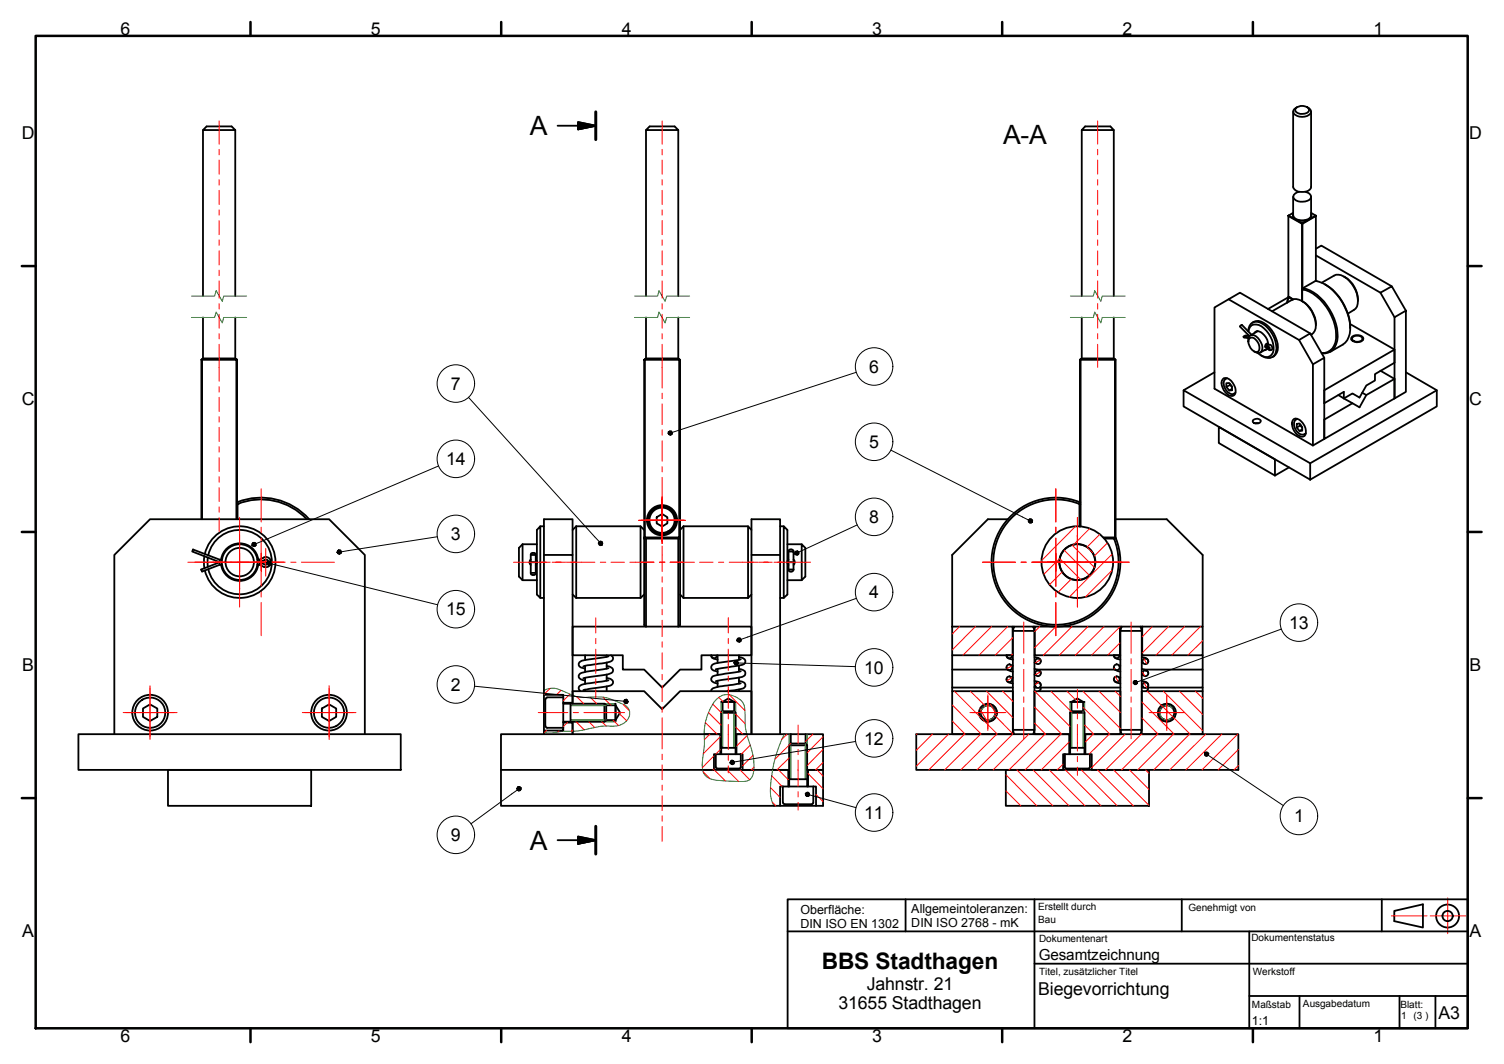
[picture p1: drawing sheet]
<svg xmlns="http://www.w3.org/2000/svg" width="420mm" height="297mm" viewBox="0 0 420 297" stroke-linecap="round" stroke-linejoin="round" font-family="sans-serif">
<!-- layer: Bruchlinie (ISO) -->
<path d="M53.5 88.6h6.4l.5-1.5 1.7 3.1 .4-1.6h6.4M53.5 82.7h6.4l.5-1.6 1.7 3 .4-1.4h6.4M177.3 88.6h6.4l.4-1.5 1.7 3.1 .4-1.6h6.5M177.3 82.7h6.4l.4-1.6 1.7 3 .4-1.4h6.5M299 88.6h6.4l.4-1.5 1.7 3.1 .4-1.6h6.4M299 82.7h6.4l.4-1.6 1.7 3 .4-1.4h6.4M152 192.8a5.5 5.5 0 0 1 5.7 .3 10.6 10.6 0 0 0 7 1.5 13.2 13.2 0 0 1 8.4 1.6 3 3 0 0 1 2.8 2.5 3 3 0 0 1-1.7 3.3 7.4 7.4 0 0 1-4.8 .7h-1.4a41.5 41.5 0 0 1-11.6 1.6l-2.3 .3-2.1-.1M200.2 195.2a4.8 4.8 0 0 1 6.9 .4 6.5 6.5 0 0 1 1.1 5 21.7 21.7 0 0 0 1.8 8.7 11.6 11.6 0 0 1-.1 7.9 3.3 3.3 0 0 1-3.3 1l-5.2-.3a5 5 0 0 1-4.9-2.1 9.8 9.8 0 0 1 0-5.3l.3-2.6a16.4 16.4 0 0 1 3.4-12.7zM219.1 205a37.8 37.8 0 0 0-3.8 17l.5 2.1 .4 .9" fill="none" stroke="#1b871b" stroke-width=".28"/>
<g fill="none" stroke="#000" stroke-width=".51">
<path d="M152 192.8v1.2h5.4v.7M160 194.1v2.1h-2.6M201.9 198.6v-2.7l1.6-.9 1.6 .9v2.7M157.4 201.7h2.6v2.4M157.4 203.2v.7h-5.4v.6M200 210.6h-.5v4.3h-3.2M201.5 205h-4.8h4.5v5.6M205.5 205h3.1h-2.9v5.6M206.9 210.6h.6v4.3h3.1M215.8 214.9h4.7M218.7 219.6h-.8v5.4h-1.7M220.2 214.9v4.7"/>
<path d="M220.9 205v2.6M225.7 214.9v4.7M229.9 214.9v10.1h-1.9v-5.4h-.8"/>
</g>
<!-- layer: Sichtbar (ISO) -->
<g fill="none" stroke="#000" stroke-width=".51">
<path d="M56.7 36.3v46.4M57.7 35.3h7l1 1h-9zM65.7 36.3v46.4M180.5 36.3l1-1h7l1 1zM180.5 36.3v46.4M189.5 36.3v46.4M302.2 36.3v46.4M303.1 35.3h7.1l.9 1h-8.9zM311.1 36.3v46.4M361.3 31.2v21a2.41 2.41 0 0 0 2.8 1.4 2.03 2.03 0 0 0 2.2-1.4v-21M361.9 30.3a2.45 2.45 0 0 1 3.8 .3 1.84 1.84 0 0 1-2.5 1.2 1.24 1.24 0 0 1-1.3-1.5zM362.4 29.9a1.36 1.36 0 0 0-1 1.8 3.2 3.2 0 0 0 4.9-.4 1.6 1.6 0 0 0-1.2-1.4"/>
<path d="M361.3 54.9v5.2a2.35 2.35 0 0 0 2.8 1.4 2 2 0 0 0 2.2-1.4v-5.2M361.3 59.7a1.37 1.37 0 0 0 1.4 1.8 3.3 3.3 0 0 0 3.6-.9v-.9M361.3 59.4l-1.3 .8 3.8 2.1M363 53.5a1.74 1.74 0 0 0-1.7 1.7 3.3 3.3 0 0 0 4.8 .2 1.52 1.52 0 0 0-1.5-1.9M366.3 59.4l1.2 .8-3.7 2.1M359.9 60.2h.1M363.8 62.3l.1 .2zM367.5 78.4a13.3 13.3 0 0 1 8.8 8.7 8.2 8.2 0 0 1-.5 8.6l-4.2 2.5M367.5 60.2l.1 .1zM367.5 78.4l-3.5 2M367.6 71.3l18 10.4 3.2-1.8 3.9 6.8M367.6 69.5l1.5-.9 19.7 11.3"/>
<path d="M367.6 78.4v-18.1l-3.7 2.2v18.3M369.3 78.9l3.4-2a3.6 3.6 0 0 1 4.2 1.5 7.4 7.4 0 0 1 2.2 7.2l-.4 .6-2.1 1.4M370.1 79.4a14.9 14.9 0 0 1 7.1 12.2M375.4 77.2a7.6 7.6 0 0 1 3.9 6.8M56.7 88.6v11.5M65.7 88.6v11.5M180.5 88.6v11.5M189.5 88.6v11.5M302.2 88.6v11.5M311.1 88.6v11.5M343.2 83.6l19.7 11.3 3.1-1.8 4 6.8M347.4 94l1.5 .2"/>
<path d="M348.7 95.4a1.31 1.31 0 0 1 .5-1.7 1.31 1.31 0 0 1 1.7 .2 3.3 3.3 0 0 1 1.3 4.5 1.66 1.66 0 0 1-1.9-.3M348.7 93.6l.1 .2M349 93.8l-1.1-.2-.5 .4 .1 .2 1.3 .2M349.1 94.5a1.15 1.15 0 0 1 1.7 .3 2.77 2.77 0 0 1 .8 3.2 1.83 1.83 0 0 1-2.5-1.4 1.85 1.85 0 0 1 0-2.1zM349.6 93.5l-2.8-2.8-.4 .5 2.7 2.6M349.9 90.1a2.95 2.95 0 0 1 3.9 .6 8.6 8.6 0 0 1 3.1 7.1 2.61 2.61 0 0 1-1.5 1.9M350.5 92.9a1.3 1.3 0 0 1 2.2 .2 4.6 4.6 0 0 1 1.6 3.1M351.3 92.4l-.1 .1M351.3 98.5a2.62 2.62 0 0 0 3.9 .5 5.2 5.2 0 0 0-.7-5.8 4.2 4.2 0 0 0-4.8-2.4l-.8 1-.2 .7a2.38 2.38 0 0 1 1.3-2.5 2.38 2.38 0 0 1 2.7 .4 8.3 8.3 0 0 1 3.8 7.6 2.3 2.3 0 0 1-3.8 1.4l-.5-.2M351.3 92.4l-2 1.2M353.2 97.8l.9-.5-2 1.1M353.8 96.8l.7 .1 .2 .6-.4-.1z"/>
<path d="M353.8 96.7v-.2a.86 .86 0 0 1 1.3-.1 .86 .86 0 0 1-.1 1.3l-.4 .1-1.2-1M353.8 96.9v.1M353.8 95.9l.5 .3M354 97.3h.1M354.3 96.2a.52 .52 0 0 0-.8 .1 .52 .52 0 0 0 .1 .7h.2M355.3 86.9l5.6-3.2a4.2 4.2 0 0 1 4.9 2.3 7.2 7.2 0 0 1 1.5 6.4l-1 1.1M359.9 83l-5.7 3.3M360 82.9l-.4 1.6M360 82.9h.1M360.1 83l1.1 .6M361.1 83.6l-1.1-.6-.4 1.4M361.3 83.6l-1.4-.8v-22.5l3.8 2.2v21.6"/>
<path d="M362.9 94.9l3.9 6.8 3.2-1.8v22.6l-3.2 1.9v-22.7M363.7 84a7.9 7.9 0 0 1 3.9 6.8M363.8 80.8a12 12 0 0 1 8.2 7.5 10.3 10.3 0 0 1 .7 8.2 3.5 3.5 0 0 1-3.5 2M363.8 80.8v3.3M364 80.4a13.7 13.7 0 0 1 9.2 9.9 7.8 7.8 0 0 1-.8 7.3 4 4 0 0 1-3.1 1.1M364 80.4l-.2 .4M366 93.1l-19.6-11.4-7.1 4.1v22.7l27.5 15.9M377.2 90.5l12.4 7.1M377.7 94.4l-.1 .5M377.8 94.3a1.97 1.97 0 0 1 2.8 0 1.38 1.38 0 0 1-2 1.1l-.8-.5zM377.8 94a2.28 2.28 0 0 1 3.1 .5 1.99 1.99 0 0 1-3.5 .2zM380.6 94.4l.2 .5"/>
<path d="M385.6 81.7l4 6.9M389.6 88.6l3.1-1.9v22.7l-3.1 1.8zM56.3 100.4l.2-.1zM56.3 100.4v44.6M56.5 100.3h9.5M56.5 100.3l.2-.2h9l.2 .2M66 100.3l.2 .1zM66.2 100.4v44.6M180 100.4l.1-.1-.1 .1v49.6M180.1 100.4h9.6v49.6h-9.6zM180.1 100.3h9.6M180.5 100.1h9"/>
<path d="M180.5 100.1l-.2 .2M189.5 100.1l.2 .2M189.7 100.3l.3 .1h-.3zM190 100.4v74.1l-.5 .4-.1-24.7M301.7 100.4l.2-.1zM301.7 100.4v46.6M301.9 100.3h9.6M301.9 100.3l.3-.2h8.9l.3 .2M311.5 100.3l.2 .1zM311.7 100.4v49.6l-.2 .2 .2-.2M330.6 109l35.4 20.3v4.6l-35.4-20.4zM339.3 103.9l-8.7 5.1"/>
<path d="M341.6 105.9a1.83 1.83 0 0 1 2.8 1 2.79 2.79 0 0 1 .3 3.4 1.78 1.78 0 0 1-2.4-.8 3.1 3.1 0 0 1-.7-3.6zM342.6 107l.8-.1 .8 1v1.1h-.8l-.8-1zM342.8 105.6a2.09 2.09 0 0 0-.3 3.4 1.71 1.71 0 0 0 2.6 .7M343.6 107.5l.6 .6M343.6 107.5l-1 .5M343.6 107.2v.3M344.2 108.6l-.8 .4M350.1 117.3a1.45 1.45 0 0 1 2.1 .2 1.26 1.26 0 0 1-1.1 .7 1.26 1.26 0 0 1-1.2-.7zM350.6 118.2h1M361.5 117a2.7 2.7 0 0 1 2.9 1.9 2.06 2.06 0 0 1-.4 3 3.5 3.5 0 0 1-2.8-4.6zM362.3 118.3l.7-.1 .8 1v1.1h-.8l-.7-.9zM362.4 116.9a1.95 1.95 0 0 0-.5 3 1.97 1.97 0 0 0 2.9 1.1"/>
<path d="M363.2 118.8l.6 .6M363.2 118.8l-.9 .6M363.3 118.5l-.1 .3M363.8 119.9l-.8 .4M373.9 110.3l1.5 .9v-1.8l-5.4 3.2v-3.6l19.6-11.4v3.7l-5.5 3.1v1.8l-2.4 1.4-1.9 3.4-2-1.2-2.4 1.4 2.4 1.4M385.6 103.5l4 2.3M389.6 105.8l-7.9 4.5-1.1-.6M389.6 105.8v5.4l-19.6 11.3v-5.4l7.8-4.5 2 1.1 1.9-3.4M392.7 103.9l8.7 5.1v4.5l-35.4 20.4M401.4 109l-35.4 20.3M360.1 130.5l-3.9 2.3v-4.5l-15.7-9.1v4.5l15.7 9.1M56.5 145v-44.6h9.5v44.6"/>
<path d="M57.1 155.3l-.1 1.6 .1 1.7M57.2 154.6a10 10 0 0 1 15.4-5.9 10 10 0 0 1 0 16.5 10 10 0 0 1-15.4-6M58.1 155.6v2.6M58.2 155a9 9 0 0 1 13.8-5.5 9 9 0 0 1 0 14.9 9 9 0 0 1-13.8-5.5M61.3 157.1l.1 .6M61.4 156.3l-7.5-2.9-.2 .6 7.7 3-5.2 2 .3 .6 4.9-1.9M61.4 156.3h.6M61.4 157.7h.6M61.4 156.3l-.1 .5M61.8 157.6a5.2 5.2 0 0 0 5.2 4.6 5.2 5.2 0 0 0 5.2-4.6M61.8 156.2a5.2 5.2 0 0 1 5.2-4.5 5.2 5.2 0 0 1 5.2 4.5M66.3 140.2a18 18 0 0 1 20 4.7"/>
<path d="M66.3 140.7a17.5 17.5 0 0 1 19.4 4.2M66.4 140.2l-.2 .6M66.4 140.2l-.2 .1M66.4 140.8v4.2M71.9 156.3h.6M71.9 157.7h.6M72.5 156.3v.5M72.5 157.1v.6l1.2 .5M73.7 155.6a1.43 1.43 0 0 1 2 1.3 1.43 1.43 0 0 1-2 1.3M73.7 155.7l-1.2 .6M74 156.3l-1.5 .7 1.5 .6M74 156.3a.73 .73 0 0 1 1 .6 .73 .73 0 0 1-1 .7"/>
<path d="M146 151.9l-1 1.1v8l1 1M146 151.9v10.1M146 151.9h4M148.3 156.2a.95 .95 0 0 0 0 1.5M148.3 154.9v2.1h1.4M148.3 157v2.9h1.4M148.4 154.5a.79 .79 0 0 1 1.3 .4h-1.4zM149.7 154.9v5.2a.73 .73 0 0 1-.8 .4 .73 .73 0 0 1-.6-.6M149.7 156.2l.3 .4M150 157.3l-.3 .4M150.9 146.9v20l-.9-.9v-18.1zM150.9 146.9h1.1"/>
<path d="M152 154.9h8v39.2M160 154.9v-9.9h-8v47.8M161 146.9h17.9l1.1 1M161 146.9v20M161 146.9l-1 1M178.9 146.9v20M180 150v24.5l.5 .4v-24.5h9.5l-.1-.2M180 150l.1 .2zM180.1 150.2l-.1 .2M180.1 150.2l9.8 .2M180.5 150.2l-.5 .2M183.5 144.4l1.5-.9 1.4 .9v1.7l-1.4 .9-1.5-.9z"/>
<path d="M189.7 150h.3l-.3 .2zM190.9 146.9h18.1l.9 1M190.9 146.9v20M190.9 146.9l-.9 1M209 146.9v20M209.9 154.9v50.1v-12h-19.9l-5 5-5-5h-20v3.5M217.9 154.9v-9.9h-8v9.9h8v50.1M217.9 146.9h1M218.9 146.9l1.1 1v18.1l-1.1 .9zM220 157.3l.3 .4M220 151.9h4M220.3 159l1.4 .1a.75 .75 0 0 1-.7 .5 .75 .75 0 0 1-.7-.5z"/>
<path d="M220.3 157h1.4v2M220.3 154h1.4v3M220.3 156.2l-.3 .4M221.7 156.2a1.07 1.07 0 0 1 0 1.5M221.7 154v-.2a.75 .75 0 0 0-.7-.4 .75 .75 0 0 0-.7 .4v5.2M224 151.9l1 1.1v8l-1 1zM281.6 145h-5.6l-10 9.9v20M301.6 140.2l.1 .6M301.6 140.8v6.2M301.6 140.2l.1 .1M301.6 140.7a17.5 17.5 0 0 0-24 14 17.5 17.5 0 0 0 19.6 19.6 17.5 17.5 0 0 0 14-24M301.6 140.2a18 18 0 0 0-24.5 14.5 18 18 0 0 0 20.1 20.1 18 18 0 0 0 14.5-24.5"/>
<path d="M301.9 147v-46.6h9.6v49.6h-3.3M308.4 150.2l3.3 .2h-.5M308.5 150.4h2.7M311.1 150.2l.1 .2M311.7 145h14.2l10.1 9.9v20M146 162h4M150.9 166.9h1.1M160 174.9h49.9v8h-13.9v4h-6l-5 5-5-5h-6v-4h-14zM160 166l1 .9M161 166.9h17.9M180 166l-1.1 .9M190 166l.9 .9"/>
<path d="M190.9 166.9h18.1M209.9 166l-.9 .9M217.9 166.9h1M220 162h4M266 174.9h16.9v8h-16.9zM282.9 174.9h.4M283 176.1l.3-1.2h5.4l.3 1.2M283 176.1h6M283 176.1v27.7M288.7 174.9h.4M289 176.1v27.7M289.1 174.9h23.8v8h-23.8z"/>
<path d="M312.9 174.9h.4M313 176.1l.3-1.2h5.3l.4 1.2M313 176.1h6M313 176.1v27.7M318.6 174.9h.5M319 176.1v27.7M319.1 174.9h16.9v8h-16.9zM39.9 197.8l2-1.2 2 1.2v2.3l-2 1.2-2-1.2zM89.9 197.8l2-1.2 2 1.2v2.3l-2 1.2-2-1.2zM152 194v9.9M152.3 195.2v7.5M152.8 194.7h4.6v8.5h-4.6"/>
<path d="M152.9 194.7l-.5 .5M157.4 196.4v.1M157.5 196.5h11.3M159.4 196.5v5M163.4 182.9v1.4M163.4 185.9v1.7M163.4 189.2v1.7M163.4 192.5v.5M168.8 196.5l.6 .5v4l-.6 .5zM169.3 196.9h2.7l1.2 2-1.2 2.1h-2.7M169.5 189.3a1.59 1.59 0 0 1 1.8 1.4 1.5 1.5 0 0 1-1.5 .9l-6.9 1.1M169.5 185.9a1.73 1.73 0 0 1 1.8 1.4 3.4 3.4 0 0 1-3 1.2l-5.4 .8"/>
<path d="M169.5 182.9v.5M169.5 185v1.7M169.5 188.3v1.7M169.5 191.6v1.4M170 183.2l-6.9 1.1a1.11 1.11 0 0 0-1.3 .7 1.11 1.11 0 0 0 .5 1.4l1.1 .3M170 186.5l-2.5 .5a12.6 12.6 0 0 0-5.6 1.3 1.05 1.05 0 0 0 .9 1.6l.6 .1M170 189.9l-2.7 .5a15.2 15.2 0 0 0-5.2 1 .79 .79 0 0 0-.3 1.2l.4 .4M170.7 182.9l.4 .4a1.06 1.06 0 0 1-1 1.5l-7.2 1.2M172 196.5v5M198.7 182.9a1.09 1.09 0 0 0 1.2 1.1l.6 .1M198.7 183a.79 .79 0 0 0 .8 .8 .79 .79 0 0 0 .8-.8M200.5 182.9v2.2"/>
<path d="M200.5 186.7v1.8M200.5 190v1.8M201.5 199l-.1 11.6M201.5 195.9h4M201.9 198.6h3.1l.5 .4h-4zM205.5 199l.1 11.6M206.4 190.1l1.6 .5 .2 1a5.3 5.3 0 0 1-3 1.1l-2 .3M206.4 186.7a1.92 1.92 0 0 1 1.8 1.1 1.16 1.16 0 0 1-1.4 1.3l-6.8 1.1M206.4 183.4a1.63 1.63 0 0 1 1.8 1.4 1.32 1.32 0 0 1-1.4 .9l-6.8 1.2M206.4 182.9v1.3M206.4 185.8v1.7M206.4 189.2v1.7"/>
<path d="M206.4 192.5v.5M206.9 184.1l-6.8 1.1a1.1 1.1 0 0 0-1.3 .6 1.1 1.1 0 0 0 .5 1.4l1.2 .3M206.9 187.4l-6.8 1.1a1.07 1.07 0 0 0-1.3 .7 1.07 1.07 0 0 0 .5 1.3l1.2 .3M206.9 190.7l-2.9 .5a13.3 13.3 0 0 0-5.1 1.2l-.2 .6M266 193h17v12h-17zM266 182.9v9h17M266 191.9v1.1M266 186.9h15.5M281.2 186.3a1.18 1.18 0 0 0 1.2 1.1l.6 .1M281.2 189.6a1.09 1.09 0 0 0 1.2 1.1l.6 .1M281.2 183a.79 .79 0 0 0 .8 .8 .79 .79 0 0 0 .8-.8M282.6 185.8l.4 .1"/>
<path d="M282.6 189.1l.4 .1M282.8 182.9h-1.6a1.09 1.09 0 0 0 1.2 1.1l.6 .1M282.9 182.9h.1M289 183.4a1.65 1.65 0 0 1 1.8 1.2M289 186.7l.6 .2a1.18 1.18 0 0 1 1.2 1M289 190.1a1.65 1.65 0 0 1 1.8 1.2M289 182.9h.1M289 191.9h.6M289 185l.4 .2M289 188.4l.4 .1M289 191.7l.4 .1M289.8 186.9h21.7"/>
<path d="M290.4 191.9h22.6M290.8 191.9l-.2 .7-.4 .4M299 199l.4-.4h3.1l.5 .4zM299 199l-.1 11.6M299 195.9h4M299.3 198.6v-2.7l1.7-.9 1.6 .9v2.7M303 199l.1 11.6M311.1 186.3a1.62 1.62 0 0 0 1.9 1.2M311.1 189.6a1.2 1.2 0 0 0 1.3 1.1l.6 .1M311.1 183a.79 .79 0 0 0 .8 .8 .79 .79 0 0 0 .8-.8M312.5 185.8l.5 .1M312.5 189.1l.5 .1"/>
<path d="M313 182.9h-1.9a1.2 1.2 0 0 0 1.3 1.1l.6 .1M319 193h17v12h-17zM319 183.4a1.78 1.78 0 0 1 1.8 1.2M319 186.7l.6 .2a1.35 1.35 0 0 1 1.2 1M319 190.1a1.78 1.78 0 0 1 1.8 1.2M319 182.9h.1M319 191.9h.5M319 185l.3 .2M319 188.4l.3 .1M319 191.7l.3 .1M320.7 191.9l-.1 .7-.4 .4M336 186.9v5h-15.6"/>
<path d="M336 182.9v4h-16.2M336 191.9v1.1M21.9 205h90.1v9.9h-90.1zM31.9 205v-50.1l10-9.9h50l10 9.9v50.1M46.9 214.9h40v10.1h-40zM140 214.9v10.1h76.2M152 204.5v.5M152.4 202.7l.5 .5M157.4 201.5v.1M157.5 201.5h11.3M160 201.5v3.5M196.7 205h-56.7v9.9h80.2"/>
<path d="M200 214.1l.4 .5h6.2M200 214.2v-3.6h6.9v3.6M201.5 208.8h4M206.9 214.1l-.4 .5M208.6 205h16.4M220.5 219.5l-.1 .1M220.5 208.1l.5-.5h4l.5 .5zM220.5 208.1v11.3M220.5 217.5h5M225 207.6v-2.6h4.9v9.9h-4.4M225.5 219.5l.1 .1M225.5 208.1v11.3"/>
<path d="M225.7 214.9h4.2M281 214.9h40v10.1h-40zM283.3 205h-27.3v9.9h41v-4.3h.5M283.3 205h5.4M283.3 205l-.3-1.2h6l-.3 1.2M288.7 205h10v5.6M297.4 214.1l.4 .5h6.3l.4-.5M297.5 210.6h7M297.5 210.6v3.6M299 205h-10v-12h24v12h-10M299 208.8h4M304.5 210.6v3.6"/>
<path d="M313.3 205h-10.1v5.6M313.3 205l-.3-1.2h6l-.4 1.2M313.3 205h5.3M318.6 205h27.3v9.9h-40.9v-4.3h-.5M217.9 225h10.1M218.8 224l.4 .5h7.8l.2-.5v-4.4h-8.5v4.5M389.5 254.3l8-1.8v6.4l-8-1.7z"/>
<circle cx="67" cy="156.9" r="5"/>
<circle cx="67" cy="156.9" r="4"/>
<circle cx="184.9" cy="145.2" r="4"/>
<circle cx="184.9" cy="145.2" r="3.8"/>
<circle cx="184.9" cy="145.2" r="3.5"/>
<circle cx="184.9" cy="145.2" r="4.2"/>
<circle cx="301" cy="156.9" r="5"/>
<circle cx="301" cy="156.9" r="10"/>
<circle cx="41.9" cy="199" r="4.2"/>
<circle cx="41.9" cy="199" r="5"/>
<circle cx="91.9" cy="199" r="4.2"/>
<circle cx="91.9" cy="199" r="5"/>
<circle cx="276" cy="199" r="2.51"/>
<circle cx="276" cy="199" r="2.06"/>
<circle cx="282" cy="189.6" r=".78"/>
<circle cx="282" cy="186.3" r=".8"/>
<circle cx="290" cy="188" r=".78"/>
<circle cx="290" cy="184.6" r=".8"/>
<circle cx="290" cy="191.3" r=".8"/>
<circle cx="312" cy="189.6" r=".8"/>
<circle cx="312" cy="186.3" r=".82"/>
<circle cx="320" cy="188" r=".8"/>
<circle cx="320" cy="184.6" r=".81"/>
<circle cx="320" cy="191.3" r=".81"/>
<circle cx="326" cy="199" r="2.51"/>
<circle cx="326" cy="199" r="2.06"/>
<circle cx="404.4" cy="255.7" r="3.2"/>
<circle cx="404.4" cy="255.7" r="1.43"/>
</g>
<!-- layer: Sichtbar schmal (ISO) -->
<g fill="none" stroke="#1b871b" stroke-width=".38">
<path d="M159.4 197h10M160 196.5h12M201.5 195.9v9.1M201.9 198.6v10.2M205 198.6v10.2M205.5 195.9v9.1M274 199.3a2 2 0 0 1 1.7-2.3 2 2 0 0 1 2.3 1.6 2 2 0 0 1-1.7 2.3M275.6 196.5a2.51 2.51 0 0 1 2.9 2 2.51 2.51 0 0 1-2.1 2.9 2.51 2.51 0 0 1-2.9-2M299 195.9v9.1M299.4 198.6v10.2M302.6 198.6v10.2M303 195.9v9.1"/>
<path d="M325.5 196.5a2.51 2.51 0 0 1 2.9 2 2.51 2.51 0 0 1-2 2.9 2.51 2.51 0 0 1-2.9-2M327.5 197.7a2 2 0 0 0-2.8-.3 2 2 0 0 0-.3 2.8 2 2 0 0 0 2.9 .3M159.4 201h10M160 201.5h12M220.5 205v9.9M220.9 207.6v9.9M225 207.6v9.9M225.5 205v9.9"/>
</g>
<!-- layer: Sichtbar (ISO) -->
<g fill="#000">
<circle cx="367.5" cy="78.4" r=".25"/>
<circle cx="360" cy="83" r=".25"/>
<circle cx="363.8" cy="80.8" r=".25"/>
<circle cx="66.4" cy="140.8" r=".25"/>
<circle cx="301.6" cy="140.2" r=".25"/>
<circle cx="301.6" cy="140.8" r=".25"/>
</g>
<!-- layer: Schnittlinie (ISO) -->
<path d="M166.4 31.2v7.8M166.4 230.7v7.7" fill="none" stroke="#000" stroke-width=".83"/>
<path d="M155.8 35.1h10.6M161.5 34.1l4.9 1-4.9 1zM155.8 234.6h10.6M161.5 233.5l4.9 1.1-4.9 1z" fill="none" stroke="#000" stroke-width=".51"/>
<path d="M161.5 36.1l4.9-1zM161.5 34.1l4.9 1-4.9 1zM161.5 235.6l4.9-1zM161.5 233.5l4.9 1.1-4.9 1z" fill="#000" stroke="#000" stroke-width=".51"/>
<!-- layer: Rahmen (ISO) -->
<g fill="none" stroke="#000" stroke-width=".7">
<path d="M10 10h400v277.1h-400zM70 6.1v3.9M140 6.1v3.9M210 6.1v3.9M280 6.1v3.9M350 6.1v3.9M6.1 74.3h3.9M410 74.3h3.9M6.1 148.5h3.9M410 148.5h3.9M6.1 222.8h3.9M410 222.8h3.9"/>
<path d="M70 287.1v3.8M140 287.1v3.8M210 287.1v3.8M280 287.1v3.8M350 287.1v3.8"/>
</g>
<!-- layer: Mittellinie (ISO) -->
<g fill="none" stroke="#f00" stroke-width=".28">
<path d="M61.2 33.8v6.4M185 33.8v6.4M306.6 33.8v6.4M61.2 41.7v1.5M61.2 44.7v3.9M61.2 50.2v1.5M61.2 53.1v4M61.2 58.6v1.5M185 41.7v1.5M185 44.7v3.9M185 50.2v1.5M185 53.1v4"/>
<path d="M185 58.6v1.5M306.6 41.7v1.5M306.6 44.7v3.9M306.6 50.2v1.5M306.6 53.1v4M306.6 58.6v1.5M61.2 61.6v3.9M61.2 67v1.5M61.2 70v4M61.2 75.4v1.5M61.2 78.4v4.8M185 61.6v3.9"/>
<path d="M185 67v1.5M185 70v4M185 75.4v1.5M185 78.4v4.8M306.6 61.6v3.9M306.6 67v1.5M306.6 70v4M306.6 75.4v1.5M306.6 78.4v4.8M61.2 84.8v1.5M61.2 87.7v3.9M61.2 93.1v1.5"/>
<path d="M61.2 96.1v10.3M185 84.8v1.5M185 87.7v3.9M185 93.1v1.5M185 96.1v12.2M306.6 84.8v1.5M306.6 87.7v3.9M306.6 93.1v1.5M306.6 96.1v6.4M61.2 107.9v1.6M61.2 110.9v4M61.2 116.3v1.5"/>
<path d="M61.2 119.3v3.9M185 109.8v1.5M185 112.8v5.7M61.2 124.7v1.5M61.2 127.7v3.9M61.2 133.1v1.5M61.2 136.1v3.9M185 120v1.5M185 123v5.8M185 130.3v1.4M185 133.3v5.7M61.2 141.5v1.5"/>
<path d="M61.2 144.5v3.9M143.4 157h10.3M154.2 157h3.8M158.2 157h8M167.7 157h1.5M170.7 157h3.7M176 157h6.7M184.2 157h1.5M185 152.4v7.2M187.2 157h5.1M192.5 157h1.5M195.5 157h3.7"/>
<path d="M200.7 157h1.5M203.7 157h8M212 157h3.7M216.2 157h10.2M166.4 172.5v4.2M166.4 178.2v1.5M185 161v1.5M185 164v4.6M185 170.1v1.5M185 173.2v4.5M185 179.2v1.5M203.5 172.5v4.2"/>
<path d="M203.5 178.2v1.5M286 173.7v8.7M316 173.7v8.7M150.4 198.9h8.2M160.1 198.9h1.5M163.1 198.9h11.4M166.4 181.2v6.8M166.4 189.5v1.6M166.4 192.5v2.6M185 182.2v4.6M185 188.3v1.5M185 191.3v4.6"/>
<path d="M185 197.3v1.6M203.5 181.2v6M203.5 188.7v1.5M203.5 191.7v6M203.5 199.2v1.5M286 183.9v1.4M286 186.9v6.1M286 194.5v1.6M286 197.5v8.7M301 192.5v5.2M301 199.2v1.5M316 183.9v1.4"/>
<path d="M316 186.9v6.1M316 194.5v1.6M316 197.5v8.7M185 200.4v8.7M185 210.6v1.5M185 213.5v4.2M185 219.2v1.4M203.5 202.2v7.1M203.5 210.8v1.5M203.5 213.8v2M222.9 202.4v5.3M222.9 209.2v1.5"/>
<path d="M222.9 212.2v7.3M301 202.2v7.5M301 211.2v1.4M301 214.2v2.3M185 222.2v4.1M185 227.8v1.5M185 230.7v4.2M222.9 221v1.5M222.9 224v2.2M388.7 255.7h10M399.5 255.7h10M404.4 250.7v10"/>
</g>
<!-- layer: Titel (ISO) -->
<path d="M220 251.1h190v36h-190zM253 251.1v8.9M289 251.1v36M330.1 251.1v8.9M386 251.1v8.9M220 260h190M289 269h121M349 278.1h61M349 260v27.1M363 278.1v9M391 278.1v9M401 278.1v9" fill="none" stroke="#000" stroke-width=".51"/>
<!-- layer: Schraffur (ISO) -->
<g fill="none" stroke="#f00" stroke-width=".28">
<path d="M296 155.9l-4.4 4.4M296.1 156l5.8 5.8M296.7 159.7l-3.5 3.5M297.3 153.6l7.1 7M299.5 152.2l6.3 6.2M300.4 147l-9.4 9.4M303.7 152.8l1.5 1.5M304.4 147.6l-4.5 4.5M307.2 149.2l-3.5 3.5M309.4 151.6l-3.7 3.6M310.6 159.2l-7.4 7.5M310.6 154.7l-11.9 12"/>
<path d="M268 174.9l-2 2.1M272.5 174.9l-6.5 6.6M277 174.9l-8 8M281.5 174.9l-8 8M282.9 178l-4.9 4.9M290.4 174.9l-1.3 1.4M295 174.9l-5.9 5.9M299.3 161.7l-3.7 3.6M299.5 174.9l-8 8M303.9 174.9l-8 8M308.4 174.9l-8 8M312.9 179.5l-3.5 3.4"/>
<path d="M312.9 175l-8 7.9M321.9 174.9l-2.8 2.9M326.4 174.9l-7.3 7.4M330.9 174.9l-8 8M335.3 174.9l-8 8M336 178.9l-4.1 4M153.7 192.2l-1.7 1.7M156.7 192.7l-1.3 1.3M159.2 193.8l-1.8 1.8M161 194.4l2.1 2.1M164.8 194.6l1.9 1.9M168.5 194.7l2.2 2.2"/>
<path d="M173 199.2l2.1 2M174.1 196.7l1.6 1.6M197.9 198.9l3.6 3.6M199.1 196.6l2.4 2.3M200.8 194.7l1.2 1.2M203.7 193.9l4.4 4.5M205.5 199.3l2.7 2.7M266 196.8l8.1 8.2M266.6 193l12 12M271.1 193l4.1 4M273.7 197.9l2.1 3.5M275.6 193l7.4 7.3"/>
<path d="M276.7 196.6l1.7 2.9M277.9 199.7l5.1 5.1M280.1 193l2.9 2.8M282.6 189.2l-1.3 .8M282.6 185.9l-1.3 .8M282.9 182.5l-.5 .4M289 197.3l7.6 7.7M289.1 193l9.9 9.9M290.1 190.5l-.9 .6M290.6 187.6l-1.3 .7M290.6 184.2l-1.3 .8M293.6 193l5.7 5.7"/>
<path d="M298.1 193l2.3 2.3M302.5 193l10.5 10.4M302.6 197.5l7.5 7.5M307 193l6 5.9M311.2 186.5l.1 .3M311.5 193l1.5 1.4M311.6 188.9l.8 1.4M319 195.9l9 9.1M319.2 187.7l.6 1M319.6 190.6l.8 1.3M319.6 183.9l.8 1.4M320.5 193l4.3 4.3"/>
<path d="M324.5 197l3.5 3.5M325 193l11 10.9M329.5 193l6.5 6.4M333.9 193l2.1 1.9M152.7 203.9l-.6 .6M156.2 203.9l-.4 .4M158.5 201.7l-1.1 1.1M160 204.1h.1M160 203.8l-.4 .3M160.9 201.5l2.3 2.3M164.5 201.5l1.6 1.6M168.1 201.5l1.3 1.2"/>
<path d="M171.3 201l1.5 1.6M196.4 215.4l2 2M197 201.7l3.3 3.3M198.3 205l-1.5 1.5M199.5 214.6l-.4 .3M199.5 211l-3.3 3.3M199.5 214.9l3.1 3.1M201.2 209.3l-1.3 1.3M201.2 205.7l-4.7 4.7M203.1 214.9l3.3 3.3M205.5 202.9l2 2.1M206.8 214.9l2.6 2.8"/>
<path d="M208.7 205.4l-3 2.9M209.6 208l-2.5 2.6M210.3 214.9l.3 .3M210.4 210.9l-2.9 2.9M210.6 214.2l-.7 .7M215.2 219.8l2.7 2.8M215.6 216.6l2.9 3M217.5 214.9l2.7 2.8M219.9 205l-1.5 1.4M220.5 211.6l-3.5 3.3M220.9 207.6l-4.4 4.3M225.7 215.9l4.2 4.3"/>
<path d="M227.1 205l-2.1 2M228.3 214.9l1.6 1.7M229.9 212.8l-2.1 2.1M229.9 209.2l-4.4 4.5M229.9 205.7l-4.4 4.5M256 205h.1M260.5 205l-4.5 4.5M265 205l-9 8.9M266 201.3l3.6 3.7M269.4 205l-9.9 9.9M273.9 205l-10 9.9M278.4 205l-10 9.9"/>
<path d="M281 216.3l8.6 8.7M282.9 205l-10 9.9M284.1 214.9l10 10.1M287.4 205l-10 9.9M288.6 214.9l10 10.1M289 201.9l3.1 3.1M291.9 205l-10 9.9M293.1 214.9l10 10.1M296.4 205l-10 9.9M297 213.3l-1.7 1.6M297.6 214.9l10 10.1M298.7 207.1l-7.8 7.8"/>
<path d="M302.1 214.9l10 10.1M303 202.4l2.6 2.6M305.4 205l-2.2 2.1M306.6 214.9l10 10.1M309.9 205l-5.7 5.6M311.1 214.9l9.9 9.9M314.3 205l-9.3 9.3M315.5 214.9l5.5 5.5M318.8 205l-9.9 9.9M319 200.4l4.5 4.6M319 204.9v.1M320 214.9l1 1"/>
<path d="M323.3 205l-10 9.9M327.7 200.1l4.8 4.9M327.8 205l-10 9.9M332.3 205l-10 9.9M336.8 205l-10 9.9M341.3 205l-10 9.9M345.8 205l-10 9.9M345.9 213.7l-1.2 1.2M345.9 209.2l-5.6 5.7M215.8 224l.9 1M228 221.8l1.9 2M281 220.8l4.2 4.2"/>
</g>
<!-- layer: Mittelpunktmarkierung (ISO) -->
<g fill="none" stroke="#f00" stroke-width=".28">
<path d="M73 136.4v9.3M185 138.7v13.1M185 139.2v12M295 136.4v9.3M52.5 157h10.2M59.2 157h15.5M59.4 157h15M63.2 157h6.5M66.2 157h6.8h-2.6M66.9 149.5v15M66.9 149.2v15.5M66.9 144.4v5.3"/>
<path d="M66.9 151.2v1.5M66.9 154.2v5.5M71.2 157h1.5M71.8 157h6.3M73 150.2v6.8v-2.5M73 159.4v-2.4v6.7M73 147.2v1.5M74.2 157h5.2M74.2 153.1v7.7M75.4 157h-2.4h6.7M81.2 157h1.5M84.2 157h9.2"/>
<path d="M178.4 145.3h13.1M178.9 145.3h12M180.2 145.3h9.5M180.5 145.3h9M180.8 145.3h8.3M185 141.1v8.3M185 140.5v9.5M185 140.8v9M274.4 157h9.3M285.2 157h1.5M288.2 157h6.8h-2.5M288.5 157h5.3"/>
<path d="M295 150.2v6.8v-2.5M295 159.4v-2.4v6.7M295 147.2v1.5M295.2 157h1.5M297.5 157h-2.5h6.8M298.2 157h6.5M301 149.5v15M301 149.4v15.1M301 144.4v5.3M301 151.2v1.5M301 154.2v5.5M305.2 157h10.3"/>
<path d="M308.5 157h-15h15M66.9 161.2v1.5M66.9 164.2v5.3M73 165.2v1.5M73 168.2v9.3M295 165.2v1.5M295 168.2v9.3M301 161.2v1.5M301 164.2v5.3M34.4 198.9h15.1M35.2 198.9h13.5M41.9 191.4v15"/>
<path d="M41.9 192.2v13.5M84.5 198.9h14.9M85.2 198.9h13.5M91.9 191.4v15M91.9 192.2v13.5M271 198.9h10M271.4 198.9h9.1M276 194.4v9.1M276 194v9.9M321 198.9h10M321.4 198.9h9.1M325.9 194.4v9.1"/>
<path d="M325.9 194v9.9"/>
</g>
<!-- layer: Symbol (ISO) -->
<g fill="none" stroke="#000" stroke-width=".28">
<path d="M130.9 110.9l36.5 40.3M239.2 103.9l-51.4 16.8M122.5 130.1l-49.5 21M248.9 125.7l38.4 19.4M72.8 151.2l-1.2 .6M75.8 157.4l46.4 11.4M122.2 149.8l-26.8 4.2M239.5 146.5l-16.3 7.6M239.2 167.1l-32.1 11.4M357.9 175.6l-40.1 14.8M132.5 191.6l33.9 3.4M166.6 195l7.6 .8"/>
<path d="M206.3 185.1l32.7 1M222.9 209.7l-17.7 3M239 207l-15.9 2.7M337.6 210.9l20.9 14M144.5 220.6l-12.9 9.4M226.2 221.9l12.9 3.6"/>
<circle cx="127.3" cy="107.1" r="5.2"/>
<circle cx="244.2" cy="102.3" r="5.2"/>
<circle cx="127.3" cy="128.1" r="5.2"/>
<circle cx="244.2" cy="123.3" r="5.2"/>
<circle cx="127.3" cy="149.1" r="5.2"/>
<circle cx="244.2" cy="144.3" r="5.2"/>
<circle cx="127.3" cy="170.1" r="5.2"/>
<circle cx="244.2" cy="165.3" r="5.2"/>
<circle cx="362.9" cy="173.8" r="5.2"/>
<circle cx="127.3" cy="191.1" r="5.2"/>
<circle cx="244.2" cy="186.3" r="5.2"/>
<circle cx="244.2" cy="206.1" r="5.2"/>
<circle cx="127.3" cy="233.1" r="5.2"/>
<circle cx="244.2" cy="226.8" r="5.2"/>
<circle cx="362.9" cy="227.8" r="5.2"/>
</g>
<g fill="#000" stroke="#000" stroke-width=".28">
<path d="M186.7 121.1l.8 .4h-.5zM186.7 121.1h1.1l-.3 .4zM186.7 121.1l1.1-.4v.4zM186.7 121.1l.8-.8 .3 .4zM187.1 120.3h.4l-.8 .8zM186.7 120.6l.4-.3-.4 .8zM186.7 120.6v.5zM70.4 152.3l.8 .3h-.5zM70.4 152.3h1.2l-.4 .3zM70.4 152.3l1.2-.5v.5zM70.4 152.3l.8-.9 .4 .4zM70.7 151.4h.5l-.8 .9z"/>
<path d="M70.4 151.8l.3-.4-.3 .9zM70.4 151.8v.5zM74.5 157.1l.6 .7-.4-.3zM74.5 157.1l1 .7h-.4zM74.5 157.1l1.3 .3-.3 .4zM74.5 157.1l1.2-.2 .1 .5zM74.5 157.1l.8-.5 .4 .3zM74.9 156.7l.4-.1-.8 .5zM74.9 156.7l-.4 .4zM94.2 154.2l.7 .5-.5-.1zM94.2 154.2l1.1 .3-.4 .2zM94.2 154.2l1.2-.2-.1 .5z"/>
<path d="M94.2 154.2l1-.6 .2 .4zM94.7 153.5l.5 .1-1 .6zM94.3 153.7l.4-.2-.5 .7zM94.3 153.7l-.1 .5zM168.2 151.2l.2 .5-.2 .4zM167.8 151.1l.4 .1v.9zM167.4 151.2l.4-.1 .4 1zM167.4 151.2l.8 .9-1.1-.5zM167.1 151.6l1.1 .5h-.9zM167.3 152.1h.9l-.4 .2zM167.8 152.3l.4-.2zM222.1 154.7l.8 .2-.5 .1z"/>
<path d="M222.1 154.7l1.1-.1-.3 .3zM222.1 154.7l1.1-.6v.5zM222.8 153.8l.4 .3-1.1 .6zM222.4 153.8h.4l-.7 .9zM222.4 153.8l-.3 .9v-.5zM222.1 154.2v.5zM288.2 144.9l.3 .4-.1 .4zM287.7 144.8l.5 .1 .2 .8zM287.3 145.1l.4-.3 .7 .9zM287.3 145.1l1.1 .6h-1.1zM287.3 145.7h1.1l-.8 .3zM287.6 146l.8-.3-.4 .3z"/>
<path d="M288 146l.4-.3zM205.9 178.9l.8 .3h-.5zM205.9 178.9h1.2l-.4 .3zM205.9 178.9l1.2-.4v.4zM205.9 178.9l.9-.8 .3 .4zM206.2 178.1h.6l-.9 .8zM205.9 178.4l.3-.3-.3 .8zM205.9 178.4v.5zM174.9 195.2l.4 .2 .2 .5zM174.4 195.4l.5-.2 .6 .7zM174.4 195.4l1.1 .5-1.3-.1zM174.2 195.8l1.3 .1-1.1 .3z"/>
<path d="M174.4 196.2l1.1-.3-.7 .6zM174.8 196.5l.7-.6-.2 .4zM175.5 195.9l-.2 .4zM205 185l.7 .7-.5-.2zM205 185l1.1 .5-.4 .2zM205 185l1.3 .1-.2 .4zM205 185l1.1-.4 .2 .5zM205 185l.7-.5 .4 .1zM205.2 184.6l.5-.1-.7 .5zM205.2 184.6l-.2 .4zM316.6 190.7l.8 .4h-.5zM316.6 190.7l1.2 .1-.4 .3z"/>
<path d="M316.6 190.7l1.2-.3v.4zM316.6 190.7l.8-.7 .4 .4zM316.9 190h.5l-.8 .7zM316.6 190.3l.3-.3-.3 .7zM316.6 190.3v.4zM144.6 219.7l.5-.1 .4 .2zM144.6 219.7l.9 .1-1.2 .3zM144.3 220.1l1.2-.3-1 .8zM144.5 220.6l1-.8-.6 1zM145.5 219.8l-.1 .9-.5 .1zM145.5 219.8l.1 .5-.2 .4zM145.5 219.8l.1 .5z"/>
<path d="M204 213l.7 .5-.5-.2zM204 213l1.1 .2-.4 .3zM204 213l1.2-.3-.1 .5zM204 213l.9-.7 .3 .4zM204.5 212.2l.4 .1-.9 .7zM204.1 212.5l.4-.3-.5 .8zM204.1 212.5l-.1 .5zM336.5 210.2l.2 .9-.2-.4zM336.5 210.2l.7 .9h-.5zM336.5 210.2l1.1 .7-.4 .2zM336.5 210.2l1.2 .2-.1 .5zM336.5 210.2l.9-.2 .3 .4z"/>
<path d="M336.5 210.2l.4-.3 .5 .1zM336.5 210.2l.4-.3zM225 221.6l.4 .8-.4-.3zM225 221.6l.9 .7-.5 .1zM225 221.6l1.2 .3-.3 .4zM225 221.6l1.1-.1 .1 .4zM225 221.6l.7-.4 .4 .3zM225.3 221.2h.4l-.7 .4zM225.3 221.2l-.3 .4z"/>
</g>
<g font-size="7.4">
<text x="148" y="37.7">A</text>
<text x="280.2" y="40.1">A-A</text>
<text x="148" y="237.2">A</text>
</g>
<text font-size="6.3" x="229.6" y="270.4">BBS Stadthagen</text>
<g font-size="5">
<text x="33.7" y="9.6">6</text>
<text x="103.6" y="9.6">5</text>
<text x="173.7" y="9.6">4</text>
<text x="243.6" y="9.6">3</text>
<text x="313.6" y="9.6">2</text>
<text x="383.7" y="9.6">1</text>
<text x="6.1" y="38.9">D</text>
<text x="410.4" y="38.9">D</text>
<text x="242.8" y="104.1">6</text>
<text x="6.1" y="113.1">C</text>
<text x="126" y="108.8">7</text>
<text x="410.4" y="113.1">C</text>
<text x="242.8" y="125">5</text>
<text x="124.7" y="129.8">14</text>
<text x="242.8" y="146">8</text>
<text x="126" y="150.8">3</text>
<text x="242.8" y="167.1">4</text>
<text x="124.7" y="171.8">15</text>
<text x="360.2" y="175.6">13</text>
<text x="6.2" y="187.4">B</text>
<text x="241.4" y="188.1">10</text>
<text x="410.5" y="187.4">B</text>
<text x="126" y="192.8">2</text>
<text x="241.4" y="207.9">12</text>
<text x="241.4" y="228.6">11</text>
<text x="361.5" y="229.5">1</text>
<text x="126" y="234.8">9</text>
<text x="6.2" y="261.7">A</text>
<text x="410.5" y="261.7">A</text>
<text x="234.3" y="281.8">31655 Stadthagen</text>
<text x="242.1" y="276.3">Jahnstr. 21</text>
<text x="290" y="277.7">Biegevorrichtung</text>
<text x="401.9" y="284.5">A3</text>
<text x="33.7" y="290.9">6</text>
<text x="103.6" y="290.9">5</text>
<text x="173.7" y="290.9">4</text>
<text x="243.6" y="290.9">3</text>
<text x="313.6" y="290.9">2</text>
<text x="383.7" y="290.9">1</text>
</g>
<text font-size="4.3" x="290.2" y="268">Gesamtzeichnung</text>
<g font-size="3.5">
<text x="223.6" y="255.1">Oberfläche:</text>
<text x="254.6" y="254.9">Allgemeintoleranzen:</text>
<text x="223.6" y="259.1">DIN ISO EN 1302</text>
<text x="254.6" y="258.8">DIN ISO 2768 - mK</text>
<text x="349.7" y="286.1">1:1</text>
</g>
<g font-size="2.8">
<text x="290" y="254.1">Erstellt durch</text>
<text x="290.1" y="257.7">Bau</text>
<text x="332" y="254.4">Genehmigt von</text>
<text x="290.3" y="263.1">Dokumentenart</text>
<text x="349.6" y="262.7">Dokumentenstatus</text>
<text x="290.3" y="272.1">Titel, zusätzlicher Titel</text>
<text x="349.9" y="272.1">Werkstoff</text>
<text x="349.8" y="281.4">Maßstab</text>
<text x="364" y="281.2">Ausgabedatum</text>
<text x="391.2" y="281.4">Blatt:</text>
<text x="391.4" y="284.6">1 (3 )</text>
</g>
</svg>
